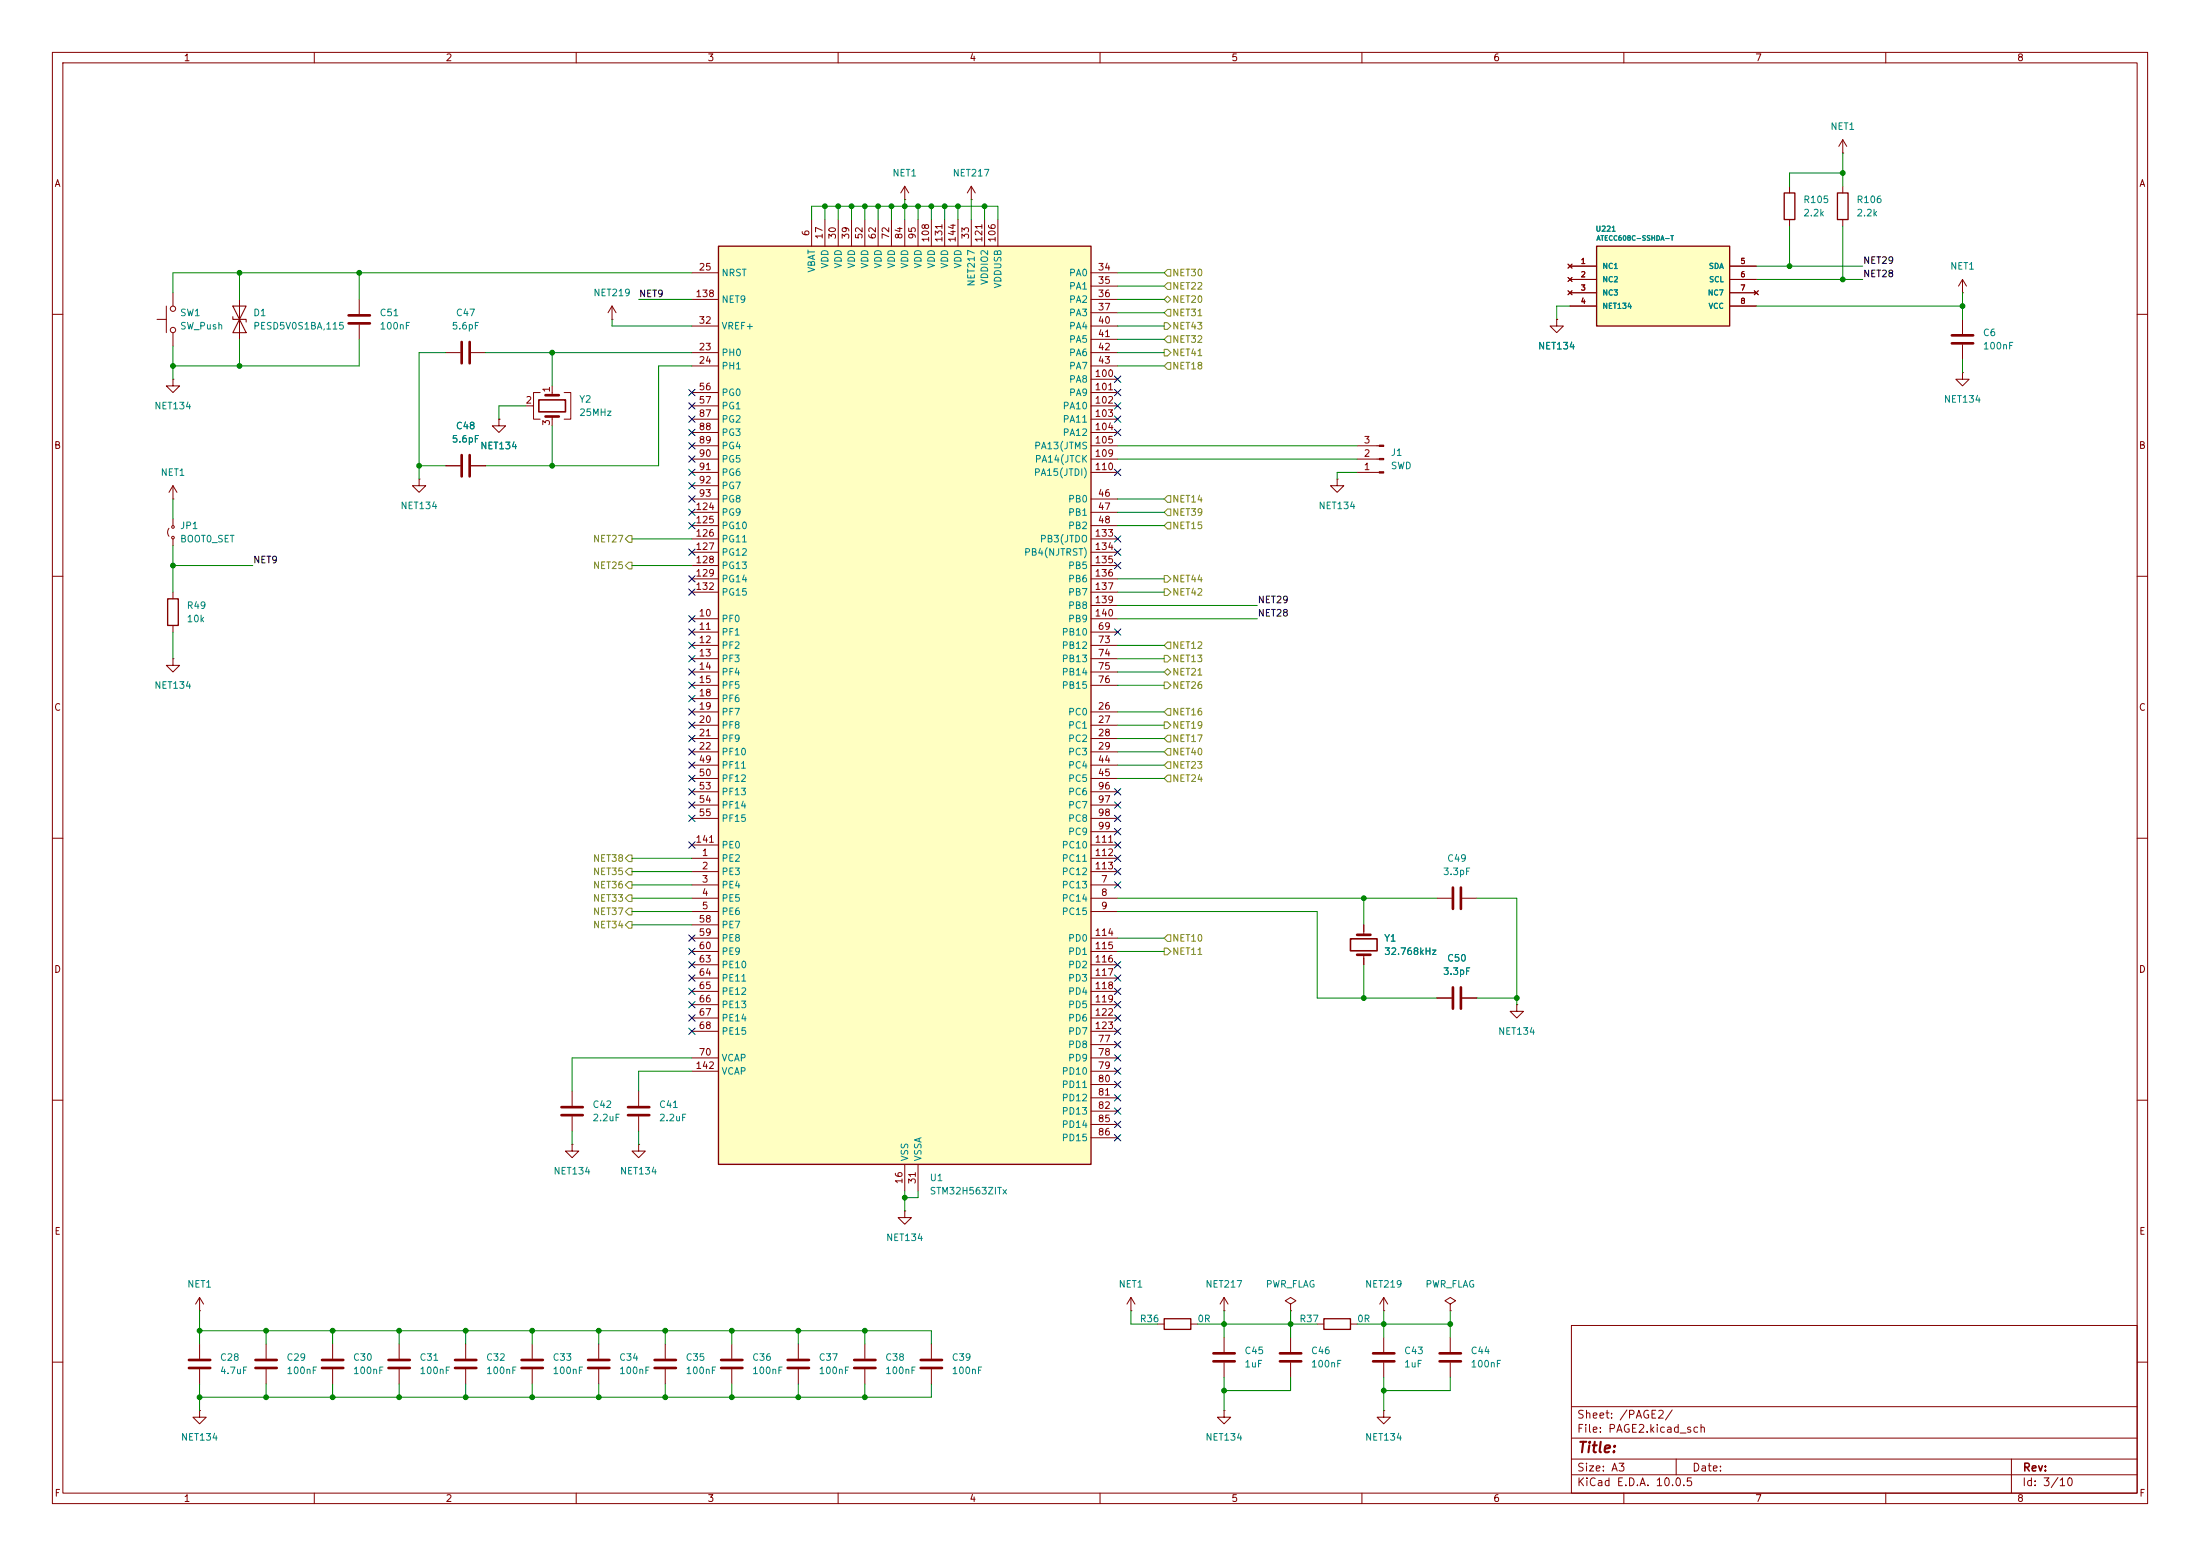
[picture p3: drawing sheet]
<svg xmlns="http://www.w3.org/2000/svg" width="420mm" height="297mm" viewBox="0 0 420 297" stroke-linecap="round" stroke-linejoin="round" font-family="sans-serif">
<g fill="none" stroke="#840000" stroke-width=".19">
<path d="M10 10h400v277h-400zM12 12h396v273h-396zM60 10v2M110 10v2M160 10v2M210 10v2M260 10v2M310 10v2M360 10v2M172.7 38.1h.1M172.7 35.6l-.7 1.2M172.7 35.6l.8 1.2"/>
<path d="M172.7 35.6v2.5M185.4 38.1h.1M185.4 35.6l-.7 1.2M185.4 35.6l.8 1.2M185.4 35.6v2.5M341.6 35.6v1.2M351.8 35.6v1.2M68.6 57.2v2.7M116.8 58.4l-.7 1.3M116.8 58.4l.8 1.3M116.8 58.4v2.6M341.6 41.9v1.3"/>
<path d="M351.8 41.9v1.3M374.6 55.9h.1M374.6 53.3l-.7 1.3M374.6 53.3l.8 1.3M374.6 53.3v2.6M10 60h2M33 72.4v1.3h1.3l-1.3 1.2-1.3-1.2h1.3M33 72.4h.1M68.6 62v2.8M85.1 67.3h2.8M89.9 67.3h2.8M100.3 77.5h1.6"/>
<path d="M103.1 74.9h-1.2v5.1h1.2M105.4 73.7v1.7M105.4 79.5v1.8M107.7 74.9h1.3v5.1h-1.3M116.8 61h.1M408 60h2M80 91.4v1.3h1.3l-1.3 1.3-1.3-1.3h1.3M80 91.4h.1M85.1 88.9h2.8M89.9 88.9h2.8M95.2 80v1.3h1.3l-1.3 1.3-1.2-1.3h1.2M95.2 80h.1"/>
<path d="M255.3 91.4v1.3h1.2l-1.2 1.3-1.3-1.3h1.3M255.3 91.4h.1M259.1 90.2h4.2M259.1 87.6h4.2M259.1 85.1h4.2M10 110h2M408 110h2M33 125.7v1.3h1.3l-1.3 1.3-1.3-1.3h1.3M33 125.7h.1M10 160h2M408 160h2M274.3 171.5h2.8"/>
<path d="M279.1 171.5h2.8M10 210h2M109.2 218.4v1.3h1.3l-1.3 1.3-1.3-1.3h1.3M109.2 218.4h.1M109.2 208.3v2.8M109.2 213.1v2.8M121.9 218.4v1.3h1.3l-1.3 1.3-1.3-1.3h1.3M121.9 218.4h.1M121.9 208.3v2.8M121.9 213.1v2.8M408 210h2M38.1 250.2h.1"/>
<path d="M38.1 247.6l-.8 1.3M38.1 247.6l.8 1.3M38.1 247.6v2.6M38.1 256.5v2.8M50.8 256.5v2.8M63.5 256.5v2.8M76.2 256.5v2.8M88.9 256.5v2.8M101.6 256.5v2.8M114.3 256.5v2.8M300 253h108v32h-108zM10 260h2"/>
<path d="M38.1 269.2v1.3h1.3l-1.3 1.3-1.3-1.3h1.3M38.1 269.2h.1M38.1 261.4v2.8M50.8 261.4v2.8M63.5 261.4v2.8M76.2 261.4v2.8M88.9 261.4v2.8M101.6 261.4v2.8M114.3 261.4v2.8M300 278.5h108M300 274.5h108M300 268.5h108"/>
<path d="M320 278.5v3M384 278.5v6.5M408 260h2M60 285v2M110 285v2M160 285v2M210 285v2M260 285v2M300 281.5h108M310 285v2M360 285v2"/>
</g>
<g fill="none" stroke="#840000" stroke-width=".51">
<path d="M66.5 60.2h4.1M66.5 61.7h4.1M88.1 65.3v4M89.7 65.3v4M104.1 75.4h2.6M104.1 79.5h2.6M88.1 86.9v4M89.7 86.9v4M277.4 169.4v4.1M278.9 169.4v4.1M107.2 211.3h4.1M107.2 212.9h4.1"/>
<path d="M119.9 211.3h4.1M119.9 212.9h4.1M36.1 259.6h4M48.8 259.6h4M61.5 259.6h4M74.2 259.6h4M86.9 259.6h4M99.6 259.6h4M112.3 259.6h4M36.1 261.1h4M48.8 261.1h4M61.5 261.1h4"/>
<path d="M74.2 261.1h4M86.9 261.1h4M99.6 261.1h4M112.3 261.1h4"/>
</g>
<path d="M102.9 76.3h5v2.3h-5z" fill="none" stroke="#840000" stroke-width=".3"/>
<g fill="#840000" stroke="#840000" stroke-width=".19">
<path d="M263.3 90h.9v.3h-.9z"/>
<path d="M263.3 87.5h.9v.3h-.9z"/>
<path d="M263.3 85h.9v.2h-.9z"/>
</g>
<path d="M340.6 36.8h2v5.1h-2zM350.8 36.8h2v5.1h-2z" fill="none" stroke="#840000" stroke-width=".25"/>
<path d="M137.2 47h71.1v175.2h-71.1z" fill="#ffffc2"/>
<path d="M137.2 47h71.1v175.2h-71.1zM32 114.3h2v5.1h-2zM222.2 251.7h5.1v2h-5.1z" fill="none" stroke="#840000" stroke-width=".25"/>
<g fill="none" stroke="#840000" stroke-width=".19">
<path d="M132.1 52.1h5.1M132.1 57.2h5.1M154.9 41.9v5.1M157.5 41.9v5.1M160 41.9v5.1M162.6 41.9v5.1M165.1 41.9v5.1M167.6 41.9v5.1M170.2 41.9v5.1M172.7 41.9v5.1M175.3 41.9v5.1M177.8 41.9v5.1"/>
<path d="M180.3 41.9v5.1M182.9 41.9v5.1M185.4 41.9v5.1M188 41.9v5.1M190.5 41.9v5.1M208.3 52.1h5.1M208.3 54.6h5.1M208.3 57.2h5.1M208.3 59.7h5.1M132.1 67.3h5.1M132.1 69.9h5.1M132.1 62.2h5.1"/>
<path d="M132.1 74.9h5.1M132.1 77.5h5.1M208.3 67.3h5.1M208.3 69.9h5.1M208.3 62.2h5.1M208.3 64.8h5.1M208.3 74.9h5.1M208.3 77.5h5.1M208.3 72.4h5.1M132.1 95.3h5.1M132.1 97.8h5.1M132.1 80h5.1"/>
<path d="M132.1 82.6h5.1M132.1 85.1h5.1M132.1 87.6h5.1M132.1 90.2h5.1M132.1 92.7h5.1M208.3 95.3h5.1M208.3 97.8h5.1M208.3 80h5.1M208.3 82.6h5.1M208.3 85.1h5.1M208.3 87.6h5.1M208.3 90.2h5.1"/>
<path d="M33 113v1.3M33 119.4v1.3M132.1 118.1h5.1M132.1 100.3h5.1M132.1 102.9h5.1M132.1 105.4h5.1M132.1 108h5.1M132.1 110.5h5.1M132.1 113h5.1M208.3 118.1h5.1M208.3 100.3h5.1M208.3 102.9h5.1"/>
<path d="M208.3 105.4h5.1M208.3 108h5.1M208.3 110.5h5.1M208.3 113h5.1M208.3 115.6h5.1M132.1 120.7h5.1M132.1 123.2h5.1M132.1 125.7h5.1M132.1 128.3h5.1M132.1 130.8h5.1M132.1 133.4h5.1M132.1 135.9h5.1"/>
<path d="M132.1 138.4h5.1M208.3 120.7h5.1M208.3 123.2h5.1M208.3 125.7h5.1M208.3 128.3h5.1M208.3 130.8h5.1M208.3 135.9h5.1M208.3 138.4h5.1M132.1 141h5.1M132.1 143.5h5.1M132.1 146.1h5.1M132.1 148.6h5.1"/>
<path d="M132.1 151.1h5.1M132.1 153.7h5.1M132.1 156.2h5.1M208.3 141h5.1M208.3 143.5h5.1M208.3 146.1h5.1M208.3 148.6h5.1M208.3 151.1h5.1M208.3 153.7h5.1M208.3 156.2h5.1M208.3 158.8h5.1M132.1 163.8h5.1"/>
<path d="M132.1 166.4h5.1M132.1 168.9h5.1M132.1 171.5h5.1M132.1 174h5.1M132.1 176.5h5.1M132.1 179.1h5.1M132.1 161.3h5.1M208.3 163.8h5.1M208.3 166.4h5.1M208.3 168.9h5.1M208.3 171.5h5.1M208.3 174h5.1"/>
<path d="M208.3 179.1h5.1M208.3 161.3h5.1M132.1 181.6h5.1M132.1 184.2h5.1M132.1 186.7h5.1M132.1 189.2h5.1M132.1 191.8h5.1M132.1 194.3h5.1M132.1 196.9h5.1M208.3 181.6h5.1M208.3 184.2h5.1M208.3 186.7h5.1"/>
<path d="M208.3 189.2h5.1M208.3 191.8h5.1M208.3 194.3h5.1M208.3 196.9h5.1M208.3 199.4h5.1M132.1 201.9h5.1M132.1 204.5h5.1M208.3 201.9h5.1M208.3 204.5h5.1M208.3 207h5.1M208.3 209.6h5.1M208.3 212.1h5.1"/>
<path d="M208.3 214.6h5.1M208.3 217.2h5.1M172.7 231.1v1.3h1.3l-1.3 1.3-1.3-1.3h1.3M172.7 231.1h.1M172.7 222.2v5.1M175.3 222.2v5.1M127 256.5v2.8M139.7 256.5v2.8M152.4 256.5v2.8M165.1 256.5v2.8M177.8 256.5v2.8M215.9 250.2h.1"/>
<path d="M215.9 247.6l-.8 1.3M215.9 247.6l.8 1.3M215.9 247.6v2.6M221 252.7h1.2M227.3 252.7h1.3M233.7 250.2h.1M233.7 247.6l-.8 1.3M233.7 247.6l.7 1.3M233.7 247.6v2.6M233.7 255.3v2.8M127 261.4v2.8M139.7 261.4v2.8"/>
<path d="M152.4 261.4v2.8M165.1 261.4v2.8M177.8 261.4v2.8M233.7 260.1v2.8M264.2 269.2v1.3h1.2l-1.2 1.3-1.3-1.3h1.3M264.2 269.2h.1"/>
</g>
<path d="M125 259.6h4M137.7 259.6h4M150.4 259.6h4M163.1 259.6h4M175.8 259.6h4M231.6 258.3h4.1M231.6 259.8h4.1M125 261.1h4M137.7 261.1h4M150.4 261.1h4M163.1 261.1h4M175.8 261.1h4" fill="none" stroke="#840000" stroke-width=".51"/>
<path d="M304.8 47h25.4v15.2h-25.4z" fill="#ffffc2"/>
<path d="M304.8 47h25.4v15.2h-25.4zM252.7 251.7h5.1v2h-5.1z" fill="none" stroke="#840000" stroke-width=".25"/>
<g fill="none" stroke="#840000" stroke-width=".19">
<path d="M351.8 29.2h.1M351.8 26.7l-.8 1.2M351.8 26.7l.8 1.2M351.8 26.7v2.5M31.7 58.4v5.1M33 55.9v2.5M45.7 57.2v7.6M299.3 50.4l.8 .8M299.3 53l.8 .7M299.3 55.5l.8 .8M299.7 50.8h5.1M299.7 53.3h5.1"/>
<path d="M299.7 55.9h5.1M299.7 58.4h5.1M300.1 50.4l-.8 .8M300.1 53l-.8 .7M300.1 55.5l-.8 .8M330.2 50.8h5.1M330.2 53.3h5.1M330.2 55.9h5.1M330.2 58.4h5.1M334.9 55.5l.8 .8M335.7 55.5l-.8 .8M30 61h1.7"/>
<path d="M33 63.5v2.5M297.2 61v1.2h1.2l-1.2 1.3-1.3-1.3h1.3M297.2 61h.1M374.6 71.1v1.3h1.3l-1.3 1.3-1.2-1.3h1.2M374.6 71.1h.1M374.6 61v2.8M374.6 65.8v2.8M33 95.3h.1M33 92.7v2.6M33 99.1v1.2M33 92.7l-.7 1.3M33 92.7l.8 1.3"/>
<path d="M85.1 88.9h2.8M89.9 88.9h2.8M95.2 80h.1M32.3 100.8l-.3 .8 .3 .8M33 102.9v1.2M260.3 176.5v1.9M260.3 182.2v2M274.3 190.5h2.8M279.1 190.5h2.8M289.6 191.8v1.2h1.2l-1.2 1.3-1.3-1.3h1.3M289.6 191.8h.1M246.4 248.9l1-.6-1-.7-1 .7 1 .6v1.3"/>
<path d="M246.4 250.2h.1M246.4 255.3v2.8M251.5 252.7h1.2M257.8 252.7h1.3M264.2 250.2h.1M264.2 247.6v2.6M264.2 255.3v2.8M264.2 247.6l-.8 1.3M264.2 247.6l.7 1.3M276.9 248.9l1-.6-1-.7-1.1 .7 1.1 .6v1.3M276.9 250.2h.1M276.9 255.3v2.8"/>
<path d="M233.7 269.2v1.3h1.2l-1.2 1.3-1.3-1.3h1.3M233.7 269.2h.1M246.4 260.1v2.8M264.2 260.1v2.8M276.9 260.1v2.8"/>
<circle cx="33" cy="58.9" r=".51"/>
<circle cx="33" cy="63" r=".51"/>
<circle cx="33" cy="100.6" r=".25"/>
<circle cx="33" cy="102.6" r=".25"/>
</g>
<path d="M372.6 64h4.1M372.6 65.5h4.1M259.1 178.4h2.5M259.1 182.2h2.5M277.4 188.5v4M278.9 188.5v4M244.3 258.3h4.1M244.3 259.8h4.1M262.1 258.3h4.1M262.1 259.8h4.1M274.8 258.3h4.1M274.8 259.8h4.1" fill="none" stroke="#840000" stroke-width=".51"/>
<path d="M44.4 58.4h2.6l-1.3 2.6zM44.4 60.5v.5h2.6v.5M45.7 61l1.3 2.5h-2.6z" fill="none" stroke="#840000" stroke-width=".2"/>
<path d="M257.8 179.2h5.1v2.3h-5.1z" fill="none" stroke="#840000" stroke-width=".3"/>
<g fill="none" stroke="#848400" stroke-width=".19">
<path d="M222.2 57.2l.7-.7 .6 .7-.6 .6zM222.9 54h.6v1.2h-.6l-.7-.6zM222.9 51.4h.6v1.3h-.6l-.7-.6zM222.9 59.1h.6v1.2h-.6l-.7-.6zM222.2 61.6h.7l.6 .6-.6 .7h-.7zM222.2 66.7h.7l.6 .6-.6 .6h-.7zM222.9 64.1h.6v1.3h-.6l-.7-.6zM222.9 69.2h.6v1.3h-.6l-.7-.6zM222.9 94.6h.6v1.3h-.6l-.7-.6zM222.9 97.2h.6v1.2h-.6l-.7-.6zM222.9 99.7h.6v1.3h-.6l-.7-.7zM120 102.2h.6v1.3h-.6l-.6-.6z"/>
<path d="M120 107.3h.6v1.3h-.6l-.6-.6zM222.2 109.9h.7l.6 .6-.6 .6h-.7zM222.2 112.4h.7l.6 .6-.6 .7h-.7zM222.2 130.2h.7l.6 .6-.6 .6h-.7zM222.2 137.8h.7l.6 .6-.6 .7h-.7zM222.2 125.1h.7l.6 .6-.6 .7h-.7zM222.2 128.3l.7-.7 .6 .7-.6 .6zM222.9 135.3h.6v1.2h-.6l-.7-.6zM222.9 122.6h.6v1.2h-.6l-.7-.6zM222.9 140.3h.6v1.3h-.6l-.7-.6zM222.9 142.9h.6v1.2h-.6l-.7-.6zM222.9 145.4h.6v1.3h-.6l-.7-.6z"/>
<path d="M222.9 148h.6v1.2h-.6l-.7-.6zM119.4 168.9l.6-.6h.6v1.2h-.6zM120 170.8h.6v1.3h-.6l-.6-.6zM120 175.9h.6v1.3h-.6l-.6-.7zM120 173.4h.6v1.2h-.6l-.6-.6zM120 163.2h.6v1.3h-.6l-.6-.7zM120 165.7h.6v1.3h-.6l-.6-.6zM222.9 178.4h.6v1.3h-.6l-.7-.6zM222.2 181h.7l.6 .6-.6 .6h-.7z"/>
</g>
<g fill="none" stroke="#008400" stroke-width=".19">
<path d="M157.5 39.4v2.5M160 39.4v2.5M162.6 39.4v2.5M165.1 39.4v2.5M167.6 39.4v2.5M170.2 39.4v2.5M172.7 38.1v3.8M175.3 39.4v2.5M177.8 39.4v2.5M180.3 39.4v2.5M182.9 39.4v2.5M185.4 38.1v3.8"/>
<path d="M188 39.4v2.5M351.8 29.2v6.4M351.8 33h-10.2v2.6M45.7 52.1v5.1M68.6 52.1v5.1M121.9 57.2h10.2M132.1 52.1h-99.1v3.8M154.9 41.9v-2.5h35.6v2.5M213.4 52.1h8.8M213.4 54.6h8.8M213.4 59.7h8.8M213.4 57.2h8.8"/>
<path d="M299.7 58.4h-2.5v2.6M335.3 53.3h20.3M335.3 58.4h39.3M335.3 50.8h20.3M341.6 43.2v7.6M351.8 43.2v10.1M374.6 55.9v5.1M33 66v6.4M45.7 64.8v5.1M68.6 64.8v5.1h-35.6M85.1 67.3h-5.1v24.1M92.7 67.3h39.4"/>
<path d="M100.3 77.5h-5.1v2.5M105.4 67.3v6.4M116.8 61v1.2h15.3M132.1 69.9h-6.4v19h-33M213.4 62.2h8.8M213.4 67.3h8.8M213.4 69.9h8.8M213.4 64.8h8.8M374.6 68.6v2.5M33 95.3v3.8M80 88.9h5.1M105.4 81.3v7.6"/>
<path d="M213.4 97.8h8.8M213.4 95.3h8.8M213.4 87.6h45.7M213.4 85.1h45.7M259.1 90.2h-3.8v1.2M33 108h15.3M33 104.1v8.9M120.6 102.9h11.5M120.6 108h11.5M213.4 100.3h8.8M213.4 118.1h26.6M213.4 113h8.8"/>
<path d="M213.4 110.5h8.8M213.4 115.6h26.6M33 120.7v5M213.4 130.8h8.8M213.4 125.7h8.8M213.4 123.2h8.8M213.4 135.9h8.8M213.4 138.4h8.8M213.4 128.3h8.8M213.4 143.5h8.8M213.4 146.1h8.8M213.4 141h8.8"/>
<path d="M213.4 148.6h8.8M120.6 171.5h11.5M120.6 174h11.5M120.6 163.8h11.5M120.6 166.4h11.5M120.6 176.5h11.5M120.6 168.9h11.5M213.4 174h38.1v16.5h22.8M213.4 171.5h60.9M213.4 179.1h8.8M260.3 171.5v5M281.9 171.5h7.7v20.3"/>
<path d="M213.4 181.6h8.8M260.3 184.2v6.3M281.9 190.5h7.7M109.2 215.9v2.5M121.9 215.9v2.5M132.1 204.5h-10.2v3.8M132.1 201.9h-22.9v6.4M172.7 227.3v3.8M175.3 227.3v1.3h-2.6M38.1 254h139.7v2.5M38.1 250.2v6.3M50.8 254v2.5"/>
<path d="M63.5 254v2.5M76.2 254v2.5M88.9 254v2.5M101.6 254v2.5M114.3 254v2.5M127 254v2.5M139.7 254v2.5M152.4 254v2.5M165.1 254v2.5M215.9 250.2v2.5h5.1M228.6 252.7h22.9M233.7 250.2v5.1"/>
<path d="M246.4 250.2v5.1M259.1 252.7h17.8M264.2 250.2v5.1M276.9 250.2v5.1M38.1 264.2v5M50.8 264.2v2.5M63.5 264.2v2.5M76.2 264.2v2.5M88.9 264.2v2.5M101.6 264.2v2.5M114.3 264.2v2.5M127 264.2v2.5"/>
<path d="M139.7 264.2v2.5M152.4 264.2v2.5M165.1 264.2v2.5M177.8 264.2v2.5h-139.7M233.7 262.9v6.3M246.4 262.9v2.5h-12.7M264.2 262.9v6.3M276.9 262.9v2.5h-12.7"/>
</g>
<g fill="none" stroke="#000084" stroke-width=".19">
<path d="M131.5 79.4l1.2 1.2M131.5 76.9l1.2 1.2M131.5 74.3l1.2 1.2M132.7 79.4l-1.2 1.2M132.7 76.9l-1.2 1.2M132.7 74.3l-1.2 1.2M212.8 71.8l1.2 1.2M212.8 74.3l1.2 1.2M212.8 76.9l1.2 1.2M212.8 79.4l1.2 1.2M214 71.8l-1.2 1.2M214 74.3l-1.2 1.2"/>
<path d="M214 76.9l-1.2 1.2M214 79.4l-1.2 1.2M131.5 99.7l1.2 1.2M131.5 94.6l1.2 1.3M131.5 97.2l1.2 1.2M131.5 92.1l1.2 1.2M131.5 81.9l1.2 1.3M131.5 84.5l1.2 1.2M131.5 89.6l1.2 1.2M131.5 87l1.2 1.2M132.7 99.7l-1.2 1.2M132.7 94.6l-1.2 1.3"/>
<path d="M132.7 97.2l-1.2 1.2M132.7 92.1l-1.2 1.2M132.7 81.9l-1.2 1.3M132.7 84.5l-1.2 1.2M132.7 89.6l-1.2 1.2M132.7 87l-1.2 1.2M212.8 81.9l1.2 1.3M212.8 89.6l1.2 1.2M214 81.9l-1.2 1.3M214 89.6l-1.2 1.2M131.5 104.8l1.2 1.2M131.5 117.5l1.2 1.2"/>
<path d="M131.5 112.4l1.2 1.2M131.5 109.9l1.2 1.2M132.7 104.8l-1.2 1.2M132.7 117.5l-1.2 1.2M132.7 112.4l-1.2 1.2M132.7 109.9l-1.2 1.2M212.8 107.3l1.2 1.3M212.8 102.3l1.2 1.2M212.8 104.8l1.2 1.2M214 107.3l-1.2 1.3M214 102.3l-1.2 1.2M214 104.8l-1.2 1.2"/>
<path d="M131.5 135.3l1.2 1.2M131.5 127.7l1.2 1.2M131.5 120l1.2 1.3M131.5 125.1l1.2 1.2M131.5 122.6l1.2 1.2M131.5 130.2l1.2 1.2M131.5 132.7l1.2 1.3M131.5 137.8l1.2 1.2M132.7 135.3l-1.2 1.2M132.7 127.7l-1.2 1.2M132.7 120l-1.2 1.3M132.7 125.1l-1.2 1.2"/>
<path d="M132.7 122.6l-1.2 1.2M132.7 130.2l-1.2 1.2M132.7 132.7l-1.2 1.3M132.7 137.8l-1.2 1.2M212.8 120l1.2 1.3M214 120l-1.2 1.3M131.5 155.6l1.2 1.2M131.5 145.4l1.2 1.3M131.5 142.9l1.2 1.2M131.5 148l1.2 1.2M131.5 140.4l1.2 1.2M131.5 153.1l1.2 1.2"/>
<path d="M131.5 150.5l1.2 1.2M132.7 155.6l-1.2 1.2M132.7 145.4l-1.2 1.3M132.7 142.9l-1.2 1.2M132.7 153.1l-1.2 1.2M132.7 148l-1.2 1.2M132.7 140.4l-1.2 1.2M132.7 150.5l-1.2 1.2M212.8 150.5l1.2 1.2M212.8 153.1l1.2 1.2M212.8 158.1l1.2 1.3M212.8 155.6l1.2 1.2"/>
<path d="M214 150.5l-1.2 1.2M214 153.1l-1.2 1.2M214 158.1l-1.2 1.3M214 155.6l-1.2 1.2M131.5 160.7l1.2 1.2M131.5 178.5l1.2 1.2M132.7 160.7l-1.2 1.2M132.7 178.5l-1.2 1.2M212.8 168.3l1.2 1.2M212.8 165.8l1.2 1.2M212.8 163.2l1.2 1.2M212.8 160.7l1.2 1.2"/>
<path d="M214 168.3l-1.2 1.2M214 165.8l-1.2 1.2M214 163.2l-1.2 1.2M214 160.7l-1.2 1.2M131.5 196.2l1.2 1.3M131.5 188.6l1.2 1.2M131.5 183.5l1.2 1.3M131.5 186.1l1.2 1.2M131.5 193.7l1.2 1.2M131.5 191.2l1.2 1.2M131.5 181l1.2 1.2M132.7 196.2l-1.2 1.3"/>
<path d="M132.7 186.1l-1.2 1.2M132.7 188.6l-1.2 1.2M132.7 183.5l-1.2 1.3M132.7 193.7l-1.2 1.2M132.7 191.2l-1.2 1.2M132.7 181l-1.2 1.2M212.8 196.2l1.2 1.3M212.8 198.8l1.2 1.2M212.8 191.2l1.2 1.2M212.8 186.1l1.2 1.2M212.8 193.7l1.2 1.2M212.8 188.6l1.2 1.2"/>
<path d="M212.8 183.5l1.2 1.3M214 196.2l-1.2 1.3M214 198.8l-1.2 1.2M214 191.2l-1.2 1.2M214 186.1l-1.2 1.2M214 193.7l-1.2 1.2M214 188.6l-1.2 1.2M214 183.5l-1.2 1.3M212.8 208.9l1.2 1.3M212.8 206.4l1.2 1.2M212.8 211.5l1.2 1.2M212.8 203.9l1.2 1.2"/>
<path d="M212.8 201.3l1.2 1.2M212.8 214l1.2 1.2M212.8 216.6l1.2 1.2M214 208.9l-1.2 1.3M214 206.4l-1.2 1.2M214 211.5l-1.2 1.2M214 203.9l-1.2 1.2M214 201.3l-1.2 1.2M214 214l-1.2 1.2M214 216.6l-1.2 1.2"/>
</g>
<g fill="#008400" stroke="#008400" stroke-width=".19">
<circle cx="105.4" cy="88.9" r=".46"/>
<circle cx="80" cy="88.9" r=".46"/>
<circle cx="105.4" cy="67.3" r=".46"/>
<circle cx="45.7" cy="52.1" r=".46"/>
<circle cx="33" cy="69.9" r=".46"/>
<circle cx="33" cy="108" r=".46"/>
<circle cx="45.7" cy="69.9" r=".46"/>
<circle cx="68.6" cy="52.1" r=".46"/>
<circle cx="63.5" cy="266.7" r=".46"/>
<circle cx="63.5" cy="254" r=".46"/>
<circle cx="38.1" cy="254" r=".46"/>
<circle cx="50.8" cy="254" r=".46"/>
<circle cx="76.2" cy="254" r=".46"/>
<circle cx="76.2" cy="266.7" r=".46"/>
<circle cx="50.8" cy="266.7" r=".46"/>
<circle cx="38.1" cy="266.7" r=".46"/>
<circle cx="260.3" cy="190.5" r=".46"/>
<circle cx="260.3" cy="171.5" r=".46"/>
<circle cx="172.7" cy="228.6" r=".46"/>
<circle cx="160" cy="39.4" r=".46"/>
<circle cx="162.6" cy="39.4" r=".46"/>
<circle cx="172.7" cy="39.4" r=".46"/>
<circle cx="170.2" cy="39.4" r=".46"/>
<circle cx="182.9" cy="39.4" r=".46"/>
<circle cx="180.3" cy="39.4" r=".46"/>
<circle cx="167.6" cy="39.4" r=".46"/>
<circle cx="165.1" cy="39.4" r=".46"/>
<circle cx="177.8" cy="39.4" r=".46"/>
<circle cx="175.3" cy="39.4" r=".46"/>
<circle cx="157.5" cy="39.4" r=".46"/>
<circle cx="188" cy="39.4" r=".46"/>
<circle cx="351.8" cy="53.3" r=".46"/>
<circle cx="341.6" cy="50.8" r=".46"/>
<circle cx="374.6" cy="58.4" r=".46"/>
<circle cx="351.8" cy="33" r=".46"/>
<circle cx="289.6" cy="190.5" r=".46"/>
<circle cx="264.2" cy="252.7" r=".46"/>
<circle cx="276.9" cy="252.7" r=".46"/>
<circle cx="264.2" cy="265.4" r=".46"/>
<circle cx="114.3" cy="266.7" r=".46"/>
<circle cx="127" cy="254" r=".46"/>
<circle cx="114.3" cy="254" r=".46"/>
<circle cx="101.6" cy="254" r=".46"/>
<circle cx="88.9" cy="254" r=".46"/>
<circle cx="127" cy="266.7" r=".46"/>
<circle cx="88.9" cy="266.7" r=".46"/>
<circle cx="101.6" cy="266.7" r=".46"/>
<circle cx="165.1" cy="266.7" r=".46"/>
<circle cx="165.1" cy="254" r=".46"/>
<circle cx="139.7" cy="266.7" r=".46"/>
<circle cx="139.7" cy="254" r=".46"/>
<circle cx="152.4" cy="254" r=".46"/>
<circle cx="152.4" cy="266.7" r=".46"/>
<circle cx="233.7" cy="265.4" r=".46"/>
<circle cx="246.4" cy="252.7" r=".46"/>
<circle cx="233.7" cy="252.7" r=".46"/>
</g>
<text font-size="2" fill="#840000" x="301" y="277.8">Title:</text>
<g font-size="1.5" fill="#840000">
<text x="300.9" y="273.8">File: PAGE2.kicad_sch</text>
<text x="300.9" y="271.1">Sheet: /PAGE2/</text>
<text x="300.9" y="281.2">Size: A3</text>
<text x="322.9" y="281.2">Date:</text>
<text x="386" y="281.2">Rev:</text>
<text x="300.9" y="284">KiCad E.D.A. 10.0.5</text>
<text x="385.9" y="284">Id: 3/10</text>
</g>
<g font-size="1.3" fill="#840000">
<text x="35" y="12">1</text>
<text x="85" y="12">2</text>
<text x="135" y="12">3</text>
<text x="185" y="12">4</text>
<text x="235" y="12">5</text>
<text x="285" y="12">6</text>
<text x="335" y="12">7</text>
<text x="385" y="12">8</text>
<text x="10.3" y="36">A</text>
<text x="408.3" y="36">A</text>
<text x="154.8" y="45.2" transform="rotate(-90 154.8 45.2)">6</text>
<text x="157.3" y="45.8" transform="rotate(-90 157.3 45.8)">17</text>
<text x="159.9" y="45.8" transform="rotate(-90 159.9 45.8)">30</text>
<text x="162.4" y="45.8" transform="rotate(-90 162.4 45.8)">39</text>
<text x="165" y="45.8" transform="rotate(-90 165 45.8)">52</text>
<text x="167.5" y="45.8" transform="rotate(-90 167.5 45.8)">62</text>
<text x="170" y="45.8" transform="rotate(-90 170 45.8)">72</text>
<text x="172.6" y="45.8" transform="rotate(-90 172.6 45.8)">84</text>
<text x="175.1" y="45.8" transform="rotate(-90 175.1 45.8)">95</text>
<text x="177.7" y="46.4" transform="rotate(-90 177.7 46.4)">108</text>
<text x="180.2" y="46.4" transform="rotate(-90 180.2 46.4)">131</text>
<text x="182.7" y="46.4" transform="rotate(-90 182.7 46.4)">144</text>
<text x="185.3" y="45.8" transform="rotate(-90 185.3 45.8)">33</text>
<text x="187.8" y="46.4" transform="rotate(-90 187.8 46.4)">121</text>
<text x="190.4" y="46.4" transform="rotate(-90 190.4 46.4)">106</text>
<text x="133.3" y="51.9">25</text>
<text x="209.5" y="51.9">34</text>
<text x="132.7" y="57">138</text>
<text x="209.5" y="54.5">35</text>
<text x="209.5" y="57">36</text>
<text x="209.5" y="59.6">37</text>
<text x="133.3" y="62.1">32</text>
<text x="209.5" y="62.1">40</text>
<text x="209.5" y="64.6">41</text>
<text x="133.3" y="67.2">23</text>
<text x="133.3" y="69.7">24</text>
<text x="209.5" y="67.2">42</text>
<text x="209.5" y="69.7">43</text>
<text x="100.2" y="77.3">2</text>
<text x="105.3" y="75" transform="rotate(-90 105.3 75)">1</text>
<text x="133.3" y="74.8">56</text>
<text x="133.3" y="77.3">57</text>
<text x="208.9" y="72.3">100</text>
<text x="208.9" y="74.8">101</text>
<text x="208.9" y="77.3">102</text>
<text x="105.3" y="81.4" transform="rotate(-90 105.3 81.4)">3</text>
<text x="133.3" y="79.9">87</text>
<text x="133.3" y="82.4">88</text>
<text x="208.9" y="79.9">103</text>
<text x="208.9" y="82.4">104</text>
<text x="10.2" y="86">B</text>
<text x="133.3" y="85">89</text>
<text x="133.3" y="87.5">90</text>
<text x="208.9" y="85">105</text>
<text x="208.9" y="87.5">109</text>
<text x="260.3" y="87.5">2</text>
<text x="260.3" y="85">3</text>
<text x="408.2" y="86">B</text>
<text x="133.3" y="90">91</text>
<text x="133.3" y="92.6">92</text>
<text x="133.3" y="95.1">93</text>
<text x="208.9" y="90">110</text>
<text x="209.5" y="95.1">46</text>
<text x="260.3" y="90">1</text>
<text x="132.7" y="97.7">124</text>
<text x="132.7" y="100.2">125</text>
<text x="209.5" y="97.7">47</text>
<text x="209.5" y="100.2">48</text>
<text x="132.7" y="102.7">126</text>
<text x="132.7" y="105.3">127</text>
<text x="132.7" y="107.8">128</text>
<text x="208.9" y="102.7">133</text>
<text x="208.9" y="105.3">134</text>
<text x="208.9" y="107.8">135</text>
<text x="132.7" y="110.4">129</text>
<text x="132.7" y="112.9">132</text>
<text x="208.9" y="110.4">136</text>
<text x="208.9" y="112.9">137</text>
<text x="133.3" y="118">10</text>
<text x="208.9" y="115.4">139</text>
<text x="208.9" y="118">140</text>
<text x="133.3" y="120.5">11</text>
<text x="133.3" y="123.1">12</text>
<text x="133.3" y="125.6">13</text>
<text x="209.5" y="120.5">69</text>
<text x="209.5" y="123.1">73</text>
<text x="209.5" y="125.6">74</text>
<text x="133.3" y="128.1">14</text>
<text x="133.3" y="130.7">15</text>
<text x="209.5" y="128.1">75</text>
<text x="209.5" y="130.7">76</text>
<text x="10.2" y="136">C</text>
<text x="133.3" y="133.2">18</text>
<text x="133.3" y="135.8">19</text>
<text x="209.5" y="135.8">26</text>
<text x="408.2" y="136">C</text>
<text x="133.3" y="138.3">20</text>
<text x="133.3" y="140.8">21</text>
<text x="133.3" y="143.4">22</text>
<text x="209.5" y="138.3">27</text>
<text x="209.5" y="140.8">28</text>
<text x="209.5" y="143.4">29</text>
<text x="133.3" y="145.9">49</text>
<text x="133.3" y="148.5">50</text>
<text x="209.5" y="145.9">44</text>
<text x="209.5" y="148.5">45</text>
<text x="133.3" y="151">53</text>
<text x="133.3" y="153.5">54</text>
<text x="209.5" y="151">96</text>
<text x="209.5" y="153.5">97</text>
<text x="132.7" y="161.2">141</text>
<text x="133.3" y="156.1">55</text>
<text x="208.9" y="161.2">111</text>
<text x="209.5" y="156.1">98</text>
<text x="209.5" y="158.6">99</text>
<text x="133.9" y="163.7">1</text>
<text x="133.9" y="166.2">2</text>
<text x="208.9" y="163.7">112</text>
<text x="208.9" y="166.2">113</text>
<text x="133.9" y="168.8">3</text>
<text x="133.9" y="171.3">4</text>
<text x="133.9" y="173.9">5</text>
<text x="210.1" y="168.8">7</text>
<text x="210.1" y="171.3">8</text>
<text x="210.1" y="173.9">9</text>
<text x="133.3" y="176.4">58</text>
<text x="133.3" y="178.9">59</text>
<text x="208.9" y="178.9">114</text>
<text x="10.2" y="186">D</text>
<text x="133.3" y="181.5">60</text>
<text x="133.3" y="184">63</text>
<text x="208.9" y="181.5">115</text>
<text x="208.9" y="184">116</text>
<text x="408.2" y="186">D</text>
<text x="133.3" y="186.6">64</text>
<text x="133.3" y="189.1">65</text>
<text x="133.3" y="191.6">66</text>
<text x="208.9" y="186.6">117</text>
<text x="208.9" y="189.1">118</text>
<text x="208.9" y="191.6">119</text>
<text x="133.3" y="194.2">67</text>
<text x="133.3" y="196.7">68</text>
<text x="208.9" y="194.2">122</text>
<text x="208.9" y="196.7">123</text>
<text x="133.3" y="201.8">70</text>
<text x="209.5" y="199.3">77</text>
<text x="209.5" y="201.8">78</text>
<text x="132.7" y="204.3">142</text>
<text x="209.5" y="204.3">79</text>
<text x="209.5" y="206.9">80</text>
<text x="209.5" y="209.4">81</text>
<text x="209.5" y="212">82</text>
<text x="209.5" y="214.5">85</text>
<text x="209.5" y="217">86</text>
<text x="172.6" y="226.1" transform="rotate(-90 172.6 226.1)">16</text>
<text x="175.1" y="226.1" transform="rotate(-90 175.1 226.1)">31</text>
<text x="10.3" y="236">E</text>
<text x="408.3" y="236">E</text>
<text x="10.3" y="286">F</text>
<text x="35" y="287">1</text>
<text x="85" y="287">2</text>
<text x="135" y="287">3</text>
<text x="185" y="287">4</text>
<text x="235" y="287">5</text>
<text x="285" y="287">6</text>
<text x="335" y="287">7</text>
<text x="385" y="287">8</text>
<text x="408.3" y="286">F</text>
</g>
<g font-size="1.3" fill="#008484">
<text x="349.3" y="25.1">NET1</text>
<text x="170.3" y="34">NET1</text>
<text x="181.8" y="34">NET217</text>
<text x="344.2" y="39.1">R105</text>
<text x="344.2" y="41.6">2.2k</text>
<text x="354.3" y="39.1">R106</text>
<text x="354.3" y="41.6">2.2k</text>
<text x="137.6" y="53">NRST</text>
<text x="155.9" y="52.1" transform="rotate(-90 155.9 52.1)">VBAT</text>
<text x="158.4" y="51.4" transform="rotate(-90 158.4 51.4)">VDD</text>
<text x="161" y="51.4" transform="rotate(-90 161 51.4)">VDD</text>
<text x="163.5" y="51.4" transform="rotate(-90 163.5 51.4)">VDD</text>
<text x="166.1" y="51.4" transform="rotate(-90 166.1 51.4)">VDD</text>
<text x="168.6" y="51.4" transform="rotate(-90 168.6 51.4)">VDD</text>
<text x="171.1" y="51.4" transform="rotate(-90 171.1 51.4)">VDD</text>
<text x="173.7" y="51.4" transform="rotate(-90 173.7 51.4)">VDD</text>
<text x="176.2" y="51.4" transform="rotate(-90 176.2 51.4)">VDD</text>
<text x="178.8" y="51.4" transform="rotate(-90 178.8 51.4)">VDD</text>
<text x="181.3" y="51.4" transform="rotate(-90 181.3 51.4)">VDD</text>
<text x="183.8" y="51.4" transform="rotate(-90 183.8 51.4)">VDD</text>
<text x="204" y="53">PA0</text>
<text x="372.2" y="51.8">NET1</text>
<text x="113.2" y="56.8">NET219</text>
<text x="137.6" y="58.1">NET9</text>
<text x="186.4" y="54.8" transform="rotate(-90 186.4 54.8)">NET217</text>
<text x="188.9" y="54.5" transform="rotate(-90 188.9 54.5)">VDDIO2</text>
<text x="191.5" y="55.2" transform="rotate(-90 191.5 55.2)">VDDUSB</text>
<text x="204" y="55.6">PA1</text>
<text x="204" y="58.1">PA2</text>
<text x="34.3" y="60.7">SW1</text>
<text x="34.3" y="63.2">SW_Push</text>
<text x="48.2" y="60.7">D1</text>
<text x="48.2" y="63.2">PESD5V0S1BA,115</text>
<text x="72.4" y="60.7">C51</text>
<text x="72.4" y="63.2">100nF</text>
<text x="86.1" y="63.2">5.6pF</text>
<text x="86.9" y="60.7">C47</text>
<text x="137.6" y="63.2">VREF+</text>
<text x="204" y="60.7">PA3</text>
<text x="204" y="63.2">PA4</text>
<text x="204" y="65.7">PA5</text>
<text x="378.4" y="64.5">C6</text>
<text x="137.6" y="68.3">PH0</text>
<text x="137.6" y="70.8">PH1</text>
<text x="204" y="68.3">PA6</text>
<text x="204" y="70.8">PA7</text>
<text x="293.5" y="67">NET134</text>
<text x="378.4" y="67">100nF</text>
<text x="110.5" y="77.2">Y2</text>
<text x="137.6" y="75.9">PG0</text>
<text x="204" y="73.4">PA8</text>
<text x="204" y="75.9">PA9</text>
<text x="371" y="77.2">NET134</text>
<text x="29.4" y="78.4">NET134</text>
<text x="86.9" y="82.2">C48</text>
<text x="110.5" y="79.7">25MHz</text>
<text x="137.6" y="78.4">PG1</text>
<text x="137.6" y="81">PG2</text>
<text x="137.6" y="83.5">PG3</text>
<text x="202.8" y="78.4">PA10</text>
<text x="202.8" y="81">PA11</text>
<text x="202.8" y="83.5">PA12</text>
<text x="86.1" y="84.8">5.6pF</text>
<text x="91.6" y="86.1">NET134</text>
<text x="137.6" y="86.1">PG4</text>
<text x="137.6" y="88.6">PG5</text>
<text x="197.3" y="86.1">PA13(JTMS</text>
<text x="197.4" y="88.6">PA14(JTCK</text>
<text x="265.4" y="87.3">J1</text>
<text x="265.4" y="89.9">SWD</text>
<text x="30.6" y="91.1">NET1</text>
<text x="137.6" y="91.1">PG6</text>
<text x="137.6" y="93.7">PG7</text>
<text x="197.3" y="91.1">PA15(JTDI)</text>
<text x="34.3" y="101.3">JP1</text>
<text x="76.3" y="97.5">NET134</text>
<text x="137.6" y="96.2">PG8</text>
<text x="137.6" y="98.8">PG9</text>
<text x="137.6" y="101.3">PG10</text>
<text x="203.8" y="96.2">PB0</text>
<text x="203.8" y="98.8">PB1</text>
<text x="203.8" y="101.3">PB2</text>
<text x="251.6" y="97.5">NET134</text>
<text x="34.3" y="103.8">BOOT0_SET</text>
<text x="137.6" y="103.8">PG11</text>
<text x="137.6" y="106.4">PG12</text>
<text x="195.4" y="106.4">PB4(NJTRST)</text>
<text x="198.4" y="103.8">PB3(JTDO</text>
<text x="137.6" y="108.9">PG13</text>
<text x="137.6" y="111.5">PG14</text>
<text x="137.6" y="114">PG15</text>
<text x="203.8" y="108.9">PB5</text>
<text x="203.8" y="111.5">PB6</text>
<text x="203.8" y="114">PB7</text>
<text x="35.5" y="116.5">R49</text>
<text x="35.5" y="119.1">10k</text>
<text x="137.6" y="119.1">PF0</text>
<text x="203.8" y="116.5">PB8</text>
<text x="203.8" y="119.1">PB9</text>
<text x="137.6" y="121.6">PF1</text>
<text x="137.6" y="124.2">PF2</text>
<text x="202.6" y="121.6">PB10</text>
<text x="202.6" y="124.2">PB12</text>
<text x="29.4" y="131.8">NET134</text>
<text x="137.6" y="126.7">PF3</text>
<text x="137.6" y="129.2">PF4</text>
<text x="137.6" y="131.8">PF5</text>
<text x="202.6" y="126.7">PB13</text>
<text x="202.6" y="129.2">PB14</text>
<text x="202.6" y="131.8">PB15</text>
<text x="137.6" y="134.3">PF6</text>
<text x="137.6" y="136.9">PF7</text>
<text x="203.8" y="136.9">PC0</text>
<text x="137.6" y="139.4">PF8</text>
<text x="137.6" y="141.9">PF9</text>
<text x="203.8" y="139.4">PC1</text>
<text x="203.8" y="141.9">PC2</text>
<text x="137.6" y="144.5">PF10</text>
<text x="137.6" y="147">PF11</text>
<text x="137.6" y="149.6">PF12</text>
<text x="203.8" y="144.5">PC3</text>
<text x="203.8" y="147">PC4</text>
<text x="203.8" y="149.6">PC5</text>
<text x="137.6" y="152.1">PF13</text>
<text x="137.6" y="154.6">PF14</text>
<text x="203.8" y="152.1">PC6</text>
<text x="203.8" y="154.6">PC7</text>
<text x="137.6" y="157.2">PF15</text>
<text x="203.8" y="157.2">PC8</text>
<text x="203.8" y="159.7">PC9</text>
<text x="137.6" y="164.8">PE2</text>
<text x="137.6" y="167.3">PE3</text>
<text x="137.6" y="162.3">PE0</text>
<text x="202.6" y="162.3">PC10</text>
<text x="202.6" y="164.8">PC11</text>
<text x="202.6" y="167.3">PC12</text>
<text x="275.4" y="167.3">3.3pF</text>
<text x="276.2" y="164.8">C49</text>
<text x="137.6" y="169.9">PE4</text>
<text x="137.6" y="172.4">PE5</text>
<text x="202.6" y="169.9">PC13</text>
<text x="202.6" y="172.4">PC14</text>
<text x="137.6" y="175">PE6</text>
<text x="137.6" y="177.5">PE7</text>
<text x="202.6" y="175">PC15</text>
<text x="137.6" y="180">PE8</text>
<text x="137.6" y="182.6">PE9</text>
<text x="137.6" y="185.1">PE10</text>
<text x="203.8" y="180">PD0</text>
<text x="203.8" y="182.6">PD1</text>
<text x="203.8" y="185.1">PD2</text>
<text x="264.1" y="180">Y1</text>
<text x="264.1" y="182.6">32.768kHz</text>
<text x="276.2" y="183.8">C50</text>
<text x="137.6" y="187.7">PE11</text>
<text x="137.6" y="190.2">PE12</text>
<text x="203.8" y="187.7">PD3</text>
<text x="203.8" y="190.2">PD4</text>
<text x="275.4" y="186.4">3.3pF</text>
<text x="137.6" y="192.7">PE13</text>
<text x="137.6" y="195.3">PE14</text>
<text x="137.6" y="197.8">PE15</text>
<text x="203.8" y="192.7">PD5</text>
<text x="203.8" y="195.3">PD6</text>
<text x="203.8" y="197.8">PD7</text>
<text x="285.9" y="197.8">NET134</text>
<text x="137.6" y="202.9">VCAP</text>
<text x="203.8" y="200.4">PD8</text>
<text x="203.8" y="202.9">PD9</text>
<text x="137.6" y="205.4">VCAP</text>
<text x="202.6" y="205.4">PD10</text>
<text x="202.6" y="208">PD11</text>
<text x="113" y="211.8">C42</text>
<text x="113" y="214.3">2.2uF</text>
<text x="125.7" y="211.8">C41</text>
<text x="125.7" y="214.3">2.2uF</text>
<text x="202.6" y="210.5">PD12</text>
<text x="202.6" y="213.1">PD13</text>
<text x="202.6" y="215.6">PD14</text>
<text x="173.7" y="221.8" transform="rotate(-90 173.7 221.8)">VSS</text>
<text x="176.2" y="221.8" transform="rotate(-90 176.2 221.8)">VSSA</text>
<text x="202.6" y="218.1">PD15</text>
<text x="105.6" y="224.5">NET134</text>
<text x="118.3" y="224.5">NET134</text>
<text x="177.4" y="225.8">U1</text>
<text x="177.4" y="228.3">STM32H563ZITx</text>
<text x="169.1" y="237.2">NET134</text>
<text x="35.6" y="246.1">NET1</text>
<text x="213.4" y="246.1">NET1</text>
<text x="230" y="246.1">NET217</text>
<text x="241.5" y="246.1">PWR_FLAG</text>
<text x="260.5" y="246.1">NET219</text>
<text x="272" y="246.1">PWR_FLAG</text>
<text x="217.5" y="252.7">R36</text>
<text x="228.5" y="252.7">0R</text>
<text x="248" y="252.7">R37</text>
<text x="259" y="252.7">0R</text>
<text x="41.9" y="260">C28</text>
<text x="41.9" y="262.6">4.7uF</text>
<text x="54.6" y="260">C29</text>
<text x="54.6" y="262.6">100nF</text>
<text x="67.3" y="260">C30</text>
<text x="67.3" y="262.6">100nF</text>
<text x="80" y="260">C31</text>
<text x="80" y="262.6">100nF</text>
<text x="92.7" y="260">C32</text>
<text x="92.7" y="262.6">100nF</text>
<text x="105.4" y="260">C33</text>
<text x="105.4" y="262.6">100nF</text>
<text x="118.1" y="260">C34</text>
<text x="118.1" y="262.6">100nF</text>
<text x="130.8" y="260">C35</text>
<text x="130.8" y="262.6">100nF</text>
<text x="143.5" y="260">C36</text>
<text x="143.5" y="262.6">100nF</text>
<text x="156.2" y="260">C37</text>
<text x="156.2" y="262.6">100nF</text>
<text x="168.9" y="260">C38</text>
<text x="168.9" y="262.6">100nF</text>
<text x="181.6" y="260">C39</text>
<text x="181.6" y="262.6">100nF</text>
<text x="237.5" y="258.8">C45</text>
<text x="237.5" y="261.3">1uF</text>
<text x="250.2" y="258.8">C46</text>
<text x="250.2" y="261.3">100nF</text>
<text x="268" y="258.8">C43</text>
<text x="268" y="261.3">1uF</text>
<text x="280.7" y="258.8">C44</text>
<text x="280.7" y="261.3">100nF</text>
<text x="34.4" y="275.3">NET134</text>
<text x="230" y="275.3">NET134</text>
<text x="260.5" y="275.3">NET134</text>
</g>
<g font-size="1.3" fill="#848400">
<text x="223.7" y="53">NET30</text>
<text x="223.7" y="55.6">NET22</text>
<text x="223.7" y="58.1">NET20</text>
<text x="223.7" y="65.7">NET32</text>
<text x="223.7" y="60.7">NET31</text>
<text x="223.7" y="63.2">NET43</text>
<text x="223.7" y="70.8">NET18</text>
<text x="223.7" y="68.3">NET41</text>
<text x="223.7" y="96.2">NET14</text>
<text x="223.7" y="98.8">NET39</text>
<text x="223.7" y="101.3">NET15</text>
<text x="113.1" y="103.8">NET27</text>
<text x="113.1" y="108.9">NET25</text>
<text x="223.7" y="111.5">NET44</text>
<text x="223.7" y="114">NET42</text>
<text x="223.7" y="124.2">NET12</text>
<text x="223.7" y="131.8">NET26</text>
<text x="223.7" y="126.7">NET13</text>
<text x="223.7" y="129.2">NET21</text>
<text x="223.7" y="136.9">NET16</text>
<text x="223.7" y="141.9">NET17</text>
<text x="223.7" y="139.4">NET19</text>
<text x="223.7" y="144.5">NET40</text>
<text x="223.7" y="147">NET23</text>
<text x="223.7" y="149.6">NET24</text>
<text x="113.1" y="164.8">NET38</text>
<text x="113.1" y="167.3">NET35</text>
<text x="113.1" y="172.4">NET33</text>
<text x="113.1" y="169.9">NET36</text>
<text x="113.1" y="177.5">NET34</text>
<text x="113.1" y="175">NET37</text>
<text x="223.7" y="182.6">NET11</text>
<text x="223.7" y="180">NET10</text>
</g>
<g font-size="1.3">
<text x="355.6" y="53.2">NET28</text>
<text x="355.6" y="50.7">NET29</text>
<text x="121.9" y="57">NET9</text>
<text x="48.2" y="107.8">NET9</text>
<text x="240" y="115.4">NET29</text>
<text x="240" y="118">NET28</text>
</g>
<g font-size="1" fill="#008484">
<text x="304.5" y="44.4">U221</text>
<text x="305.8" y="51.6">NC1</text>
<text x="326.1" y="51.6">SDA</text>
<text x="305.8" y="54.1">NC2</text>
<text x="305.8" y="56.6">NC3</text>
<text x="305.8" y="59.2">NET134</text>
<text x="325.9" y="56.6">NC7</text>
<text x="326.1" y="59.2">VCC</text>
<text x="326.2" y="54.1">SCL</text>
</g>
<g font-size="1" fill="#840000">
<text x="301.7" y="50.6">1</text>
<text x="301.7" y="53.2">2</text>
<text x="332.2" y="50.6">5</text>
<text x="332.2" y="53.2">6</text>
<text x="301.7" y="55.7">3</text>
<text x="301.7" y="58.2">4</text>
<text x="332.2" y="55.7">7</text>
<text x="332.2" y="58.2">8</text>
</g>
<text font-size=".9" fill="#008484" x="304.7" y="46.1">ATECC608C-SSHDA-T</text>
</svg>
